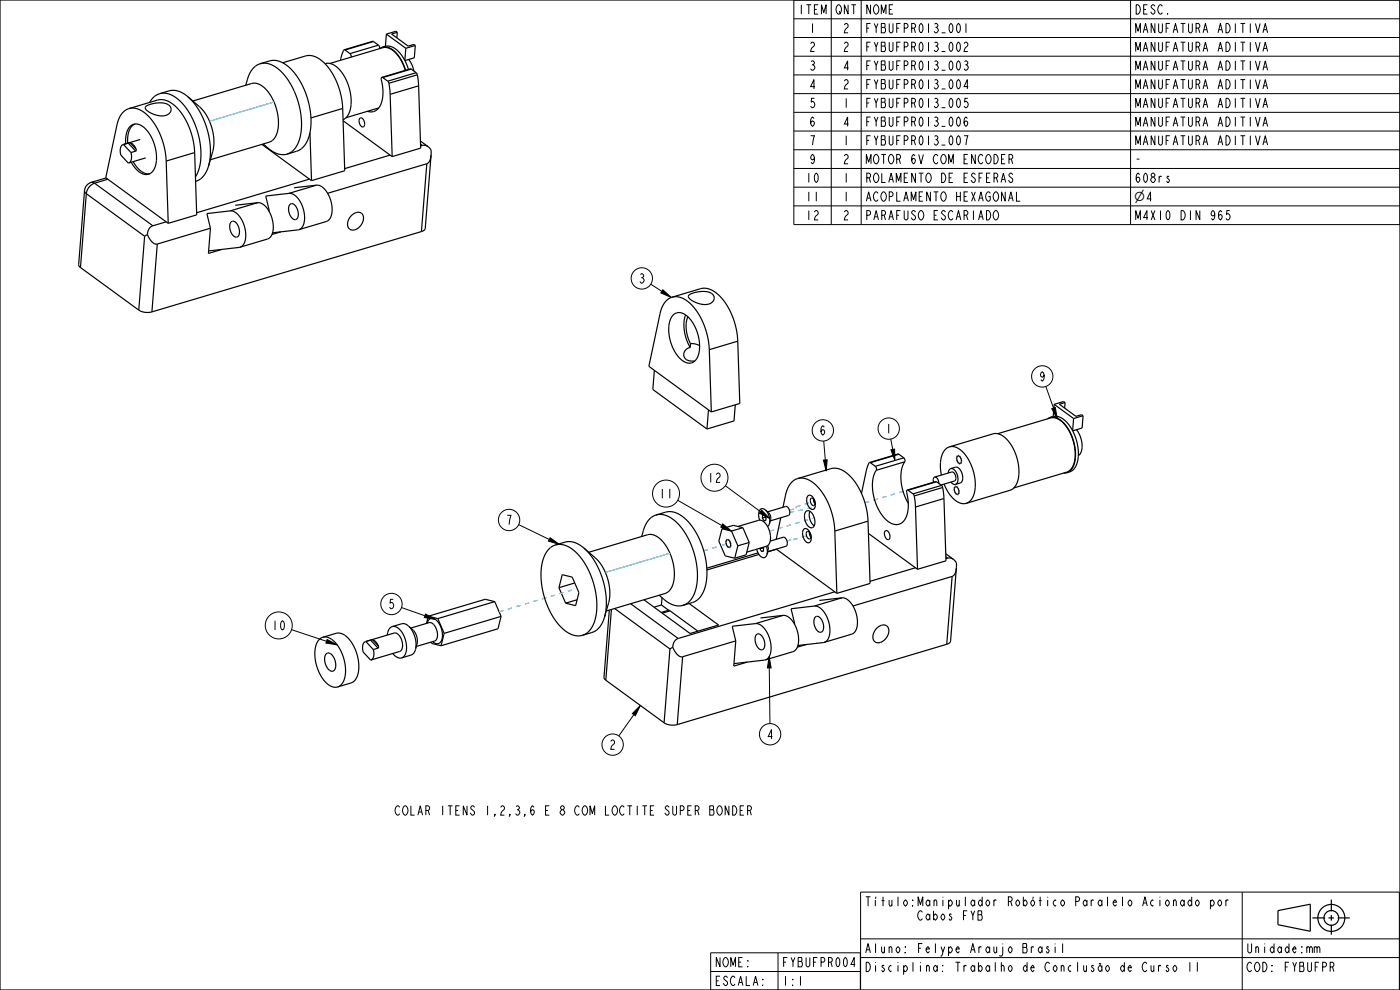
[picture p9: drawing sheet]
<svg xmlns="http://www.w3.org/2000/svg" width="594mm" height="420mm" viewBox="0 0 594 420" stroke-linecap="round" stroke-linejoin="round" font-family="sans-serif">
<g fill="none" stroke="#000" stroke-width=".42">
<path d="M336.8 0h257.2v95.3h-257.2zM336.8 8h257.2M336.8 15.9h257.2M352.7 0v95.3M365.4 0v95.3M479.7 0v95.3M336.8 23.8h257.2M336.8 31.8h257.2M336.8 39.7h257.2M336.8 47.7h257.2M336.8 55.6h257.2M336.8 63.5h257.2"/>
<path d="M336.8 71.5h257.2M336.8 79.4h257.2M336.8 87.3h257.2M488.5 84.4h-1.7l1.3-3v4M276.1 120.6l4.7 3M281.2 122.9l3.6 3.3-4.4-1.9zM443.7 164l3.3 9.1M446.3 173.4l1.4-.5 .9 4.7zM349.4 195.2l1.6-.1-.4 4.8zM349.5 187.1l.7 8M377.9 186.3l.9 4.4M378 190.8l1.6-.3 .1 4.9z"/>
<path d="M287.6 212.2l18.6 10.7M307.8 206.1l14.9 11M323.2 216.5l3.3 3.4-4.3-2.2zM220.1 222.6l13 6.3M233.4 228.2l4 2.8-4.7-1.4zM306.6 222.3l3.8 3-4.6-1.7zM170.4 257.7l9.9 3.5M123.7 267.1l14.8 5M138.8 271.3l4.3 2.3-4.8-.8zM180.5 260.5l4.3 2.3-4.8-.8zM326.3 278.6l.9 4.7-1.6 .1zM271.7 299.3l-2.1 4.3-1.3-.9z"/>
<path d="M326.4 283.4l.3 23.6M268.9 303.2l-6.4 9M317.2 343.8h1l.6-.6v-.7l-.6-.6h-1v3.9M318.2 343.8l.6 2M527.1 378.5v41.5M365.1 398.3h228.6M520.1 381.8v2.6M521.1 382.1l-.6-.3-.4 .6M301.5 412.2h63.5M330.1 404.2v15.8M365.1 406.2h228.6M508 408.2v4"/>
<path d="M301.5 420v-15.8h63.5v15.8M365.1 420v-41.5h228.6v41.5"/>
<circle cx="272.3" cy="118.1" r="4.5"/>
<circle cx="442.2" cy="159.7" r="4.5"/>
<circle cx="349.1" cy="182.6" r="4.5"/>
<circle cx="377.1" cy="181.8" r="4.5"/>
<circle cx="282.6" cy="209.4" r="5.7"/>
<circle cx="303.1" cy="202.7" r="5.7"/>
<circle cx="216" cy="220.6" r="4.5"/>
<circle cx="166.1" cy="256.2" r="4.5"/>
<circle cx="118.3" cy="265.3" r="5.7"/>
<circle cx="259.9" cy="315.9" r="4.5"/>
<circle cx="326.7" cy="311.5" r="4.5"/>
</g>
<path d="M281.2 122.9l3.6 3.3-4.4-1.9zM446.3 173.4l1.4-.5 .9 4.7zM349.4 195.2l1.6-.1-.4 4.8zM378 190.8l1.6-.3 .1 4.9zM323.2 216.5l3.3 3.4-4.3-2.2zM233.4 228.2l4 2.8-4.7-1.4zM306.6 222.3l3.8 3-4.6-1.7zM138.8 271.3l4.3 2.3-4.8-.8zM180.5 260.5l4.3 2.3-4.8-.8zM326.3 278.6l.9 4.7-1.6 .1zM271.7 299.3l-2.1 4.3-1.3-.9z" fill="#000"/>
<g fill="none" stroke="#000" stroke-width=".51">
<path d="M0 0h594v420h-594zM158.5 17.6l-12.5 3.5M158.5 17.6l-12.1 3.6M158.5 17.6l2.1 1.6M160.6 19.2l.5 1.4M160.6 19.2l-12.1 3.6M163.5 19.6a6.8 6.8 0 0 1 6.8 3.7l1.5 2.4M163.5 19.6v.1M163.9 14.5l-.4 5.1M163.9 14.5l8.3 6M168.6 13.7l-.6-.4-4.1 1.2M168.6 13.7l-2.4 .7 7 5.2 2.4-.8 .6 .5"/>
<path d="M168.6 13.7l-.2 2.4M176.2 19.3l-4 1.2M176.2 19.3l-.4 5.2-4 1.2M71.7 38.6a8.6 8.6 0 0 1 8.1 2.5M104.3 36.2l.7-2.6a7.6 7.6 0 0 1 7.6-6.8 15.5 15.5 0 0 1 10.7 8.9 31.5 31.5 0 0 1 3.3 24.7 7.1 7.1 0 0 1-11.8 3.3l-3.1-2.6M146 21.1l-1.4 3.7M146 21.1l.4 .1M146.4 21.2l2.1 1.6M148.5 22.8l.5 1.4M162 32.8l-.3 .8a14.1 14.1 0 0 1-1.5 12.7 4 4 0 0 1-4.3 .9M162 32.8l.4 .1M162.4 32.9l2.1 1.5"/>
<path d="M164.5 34.4l.5 .9M165 35.3l.5 4.7M171.8 25.7l1.5 3.8M172.2 20.5l-.4 5.2M174.5 29.3l-12.5 3.5M174.5 29.3l-12.1 3.6M174.5 29.3l2.1 1.5M176.6 30.8l.5 .9M176.6 30.8l-12.1 3.6M177.1 31.7l.5 4.7M177.1 31.7l-12.1 3.6M79.8 41.1a32.3 32.3 0 0 1 8.7 29.3"/>
<path d="M79.8 41.1l4.8 4.1a21 21 0 0 1 5.7 19.1l-1.8 6.1M81.8 42.9l24.9-7.5a7 7 0 0 1 7.2 3.8 19.9 19.9 0 0 1 3 18.7 4.7 4.7 0 0 1-2.7 2.4l-24.9 7.5M145.6 51.2l20.8 15.2M178.4 59.8l3.2 2.4M38.7 77.4l-1.2 .6-1 1-.6 1.9M38.7 77.4l1.4 .3M40.1 77.7a5.4 5.4 0 0 0-3.5 4.5M40.1 77.7l24.8 18.1M44.9 75.4l26.5 19.4M45 75.5l-6.3 1.9M45.8 76l-5.7 1.7M52.4 61.3a3 3 0 0 0-1.2 4.2l3.2 3.7a3 3 0 0 0 1.2-4.2v-.3"/>
<path d="M52.4 61.3l3.2 3.4M53.3 61v-1.7a6 6 0 0 1 4-6.7 8 8 0 0 1 6.9 5.5 14.6 14.6 0 0 1 .5 14.7 4.1 4.1 0 0 1-6.4-.5l-2.6-3.5M54.4 60.7l3.2 3.4M54.4 60.7l-2 .6M55.3 60.6l1.3 .8 1.1 1.8M55.3 60.6l-.9 .1M55.3 60.6l2.4 2.6M57.6 64.1l-2 .6M57.7 63.2l-.1 .9M88.5 70.4a8.5 8.5 0 0 1-5.4 6.5M124.8 79.6l-.1 .1M124.8 79.6h.1"/>
<path d="M124.8 79.6l9.5-1-11.7 3.4M131.3 76l-47.9 14.3M165.5 65.8l-19.3 5.7M178.4 61.1l.8 .6M179.2 61.7h1.3l1.1 .5M179.2 61.7l-.8 .2M181.1 69.5l-42.1 12.5M181.1 69.5l-2.3 28.7M181.6 62.2a2.88 2.88 0 0 1 1.3 3.6M182.9 65.8l-2.5 31-.4 .9-1.2 .5M182.9 65.8a3.7 3.7 0 0 1-1.8 3.7M35.9 80.9l-2.5 31.3 .7 1.3"/>
<path d="M35.9 80.9l.7 1.3M36.6 82.2l-2.5 31.3M36.6 82.2l24.8 18M62.5 99.5a5.4 5.4 0 0 0 3.9 4.1l.3-.1M62.5 99.5l-1.1 .7M64.9 95.8a3.8 3.8 0 0 0-2.4 3.7M70.5 94.1l-5.6 1.7M87.8 90.7l1.5 6.1M89.3 96.8l-.9 10.7 5.8-1.7M89.3 96.8l-22.6 6.7M97.7 89.5a6.5 6.5 0 0 1 5.5 5.1 9 9 0 0 1-.6 9.9l-1.2 .5-12.9 1.5M97.7 89.5l-9.9 1.1"/>
<path d="M98.1 94.1a1.97 1.97 0 0 1 2.8 1.5 3.6 3.6 0 0 1-.4 5 4.2 4.2 0 0 1-2.9-5.7zM99.9 87.1h.1M99.9 87.1h-.1M99.9 87.1l9.4-1.1-11.6 3.5M112.8 83.2l1.4 6.2M114.2 89.4v.3M114.2 89.4h-.1M119.1 98.4l-3.7 1.1M122.6 82a6.5 6.5 0 0 1 5.6 5.2 9 9 0 0 1-.7 9.9l-1.1 .4-10.8 1.3M122.6 82l-9.9 1.2M123 86.7a1.97 1.97 0 0 1 2.9 1.5 3.6 3.6 0 0 1-.4 4.9 4.2 4.2 0 0 1-2.9-5.6zM149.2 91.4a2.78 2.78 0 0 1 4.9 .2 4.8 4.8 0 0 1-5.5 5.8 3.9 3.9 0 0 1 .6-6z"/>
<path d="M178.8 98.2l-114.3 34.1M34.1 113.5l24.8 18.1M61.4 100.2l-2.5 31.4M66.7 103.5l-2.2 28.8M58.9 131.6a7.1 7.1 0 0 0 5.6 .7M285.6 133.7a4.4 4.4 0 0 1 6.6 1 17 17 0 0 1 3.5 17.3 4.1 4.1 0 0 1-7 .3 17.1 17.1 0 0 1-3.9-17.6zM275.3 155.4l26.5 19.4M277.6 157.1l-.6 8.1 23 16.8M300.6 173.9l-.6 8.1M312 171.7l-.6 6.9-11.4 3.4M446.9 176.7a6.8 6.8 0 0 1 6.7 3.7l1.5 2.3M446.9 176.7h-.1"/>
<path d="M447.3 171.5l8.2 6.1M447.3 171.5l-.4 5.2M451.9 170.8l-.6-.5-4 1.2M451.9 170.8l-2.4 .7 7 5.1 2.4-.7 .6 .5M451.9 170.8l-.2 2.3M455.5 177.6l-.4 5.1M459.5 176.4l-4 1.2M459.5 176.4l-.4 5.2-4 1.2M368.9 196.2l-1.4 3.6M368.9 196.2l.4 .1M369.3 196.3l2.1 1.5M371.4 197.8l.5 .9-.1 .8"/>
<path d="M371.8 199.5a17.6 17.6 0 0 0 1.1 16.9 9.5 9.5 0 0 0 7.9 6.1 6.2 6.2 0 0 0 4.5-6.5v-3.1l-.7-4.3 .3-.7M381.4 192.7l-12.5 3.5M381.4 192.7l-12.1 3.6M381.4 192.7l2.1 1.5M383.5 194.2l.4 .9v.8M383.5 194.2l-12.1 3.6M383.9 195.9a17.6 17.6 0 0 0 .8 16.4l.7 1.2M383.9 195.9l-12.1 3.6M455.1 182.7v.1M455.1 182.8a21.3 21.3 0 0 1 2.4 10.9M323.5 219.8l.1-1.3 .7-.1 .7 1.2-.1 1.2-.8 .1M323.5 219.8l.6 1.1"/>
<path d="M324.7 219.4l-1.2 .4M324.7 219.4l.3 .5M324.7 219.1v.3M384.9 207.9l.4 .1M385.3 208l2.1 1.5M387.4 209.5l.5 .9M387.9 210.4l.5 4.7M397.4 204.4l-12.5 3.5M397.4 204.4l-12.1 3.6M397.4 204.4l2.1 1.5M399.5 205.9l.5 .9M399.5 205.9l-12.1 3.6"/>
<path d="M400 206.8l.5 4.7M400 206.8l-12.1 3.6M239.7 230a8.6 8.6 0 0 1 8.1 2.5M247.8 232.5a32.3 32.3 0 0 1 8.7 29.3M247.8 232.5l4.8 4.2a21 21 0 0 1 5.6 19l-1.7 6.1M249.8 234.3l24.9-7.4a7 7 0 0 1 7.2 3.7 19.9 19.9 0 0 1 3 18.7 4.7 4.7 0 0 1-2.8 2.5l-24.9 7.4M272.2 227.6l.8-2.6a7.7 7.7 0 0 1 7.3-6.8 13.2 13.2 0 0 1 9.6 6.7 32.3 32.3 0 0 1 4.9 26.5 7.3 7.3 0 0 1-12.5 3.4l-2.6-2.3M306.3 224.3l-1.3 5.3 2.7 6.2 4 1M306.3 224.3l4.1 1M308.3 229.1a1.8 1.8 0 0 1 1.6 2.7 .91 .91 0 0 1-1.1 .3 .91 .91 0 0 1-.5-1l-.2-1.2zM310.4 225.3l2.7 6.3M313.1 231.6l-1.4 5.2"/>
<path d="M315.2 223.9l-4-1-4.9 1.4M315.2 223.9l-4.8 1.4M315.2 223.9l2.7 6.2M317.9 230.1l-1.3 5.3-4.9 1.4M317.9 230.1l-4.8 1.5M321.6 234.6l-21.7 6.4M322 235.2l-22.1 6.6M322.4 232.8l.7 1.2M322.4 232.6v.2M323.7 232.4v-.2l.3 .4-.1 1.3-.8 .1M323.7 232.4l-1.3 .4M323.7 232.4l.3 .5"/>
<path d="M323.9 233.7l-.8 .3M324.9 220.7l-.8 .2M329.5 233l-3.7 1.1M368.5 226.3l20.8 15.2M401.3 234.9l3.2 2.4M401.3 236.2l.8 .6M402.1 236.8h1.2l1.2 .5M402.1 236.8l-.8 .2M404.5 237.3a2.88 2.88 0 0 1 1.3 3.6M209.9 255.2l2.7 6.3M209.9 255.2l-4-1-24.2 7.2M209.9 255.2l-24.1 7.2"/>
<path d="M237.2 249.3l2.8 6.6M237.2 249.3l1.4-5.5 4.2 1 2.8 6.6-1.4 5.5-4.2-1M243.9 247.3l-6.7 2M244.9 254.4l-4.9 1.5M258.5 258.8l-2.2 28.5 .7 1.3M259.4 258.6l-2.4 30M260.8 258.2l23.5 17.1M267.6 256.1l20.1 14.8M273.2 254.5l19.6 14.3 12.1-3.6-12.5-9.2M280.6 256.7l3.1 2.2M280.6 256.7l-3.1 .9M280.9 253.6l-.3 3.1"/>
<path d="M283.7 258.9l-3.1 .9M283.7 258.9l12.4 8.9M283.7 258.9h.1M284.3 259.2l-3.3 .9M345.5 257.1a6.5 6.5 0 0 1 5.6 5.2 9 9 0 0 1-.7 9.9l-1.1 .4-10.8 1.2M345.5 257.1l-9.9 1.1 1.5 6.3M347.7 254.7h.1M347.7 254.7h-.1M347.7 254.7l9.5-1.1-11.7 3.5M354.2 251.1l-66.5 19.8M388.4 240.9l-19.3 5.7M404 244.5l-42.1 12.6"/>
<path d="M404 244.5l-2.3 28.8M405.8 240.9l-2.5 31-.4 .8-1.2 .6M405.8 240.9a3.7 3.7 0 0 1-1.8 3.6M155.2 272.2a3 3 0 0 0-1.2 4.2l3.3 3.6a3 3 0 0 0 1.2-4.2l-.1-.2M155.2 272.2l3.2 3.4M157.2 271.6l3.2 3.4M157.2 271.6l-2 .6M158.1 271.4l1.3 .9 1.1 1.8M158.1 271.4l-.9 .2M158.1 271.4l2.4 2.7M160.4 275l-2 .6M160.5 274.1l-.1 .9"/>
<path d="M166.4 265.8l4-1.2a5.6 5.6 0 0 1 5.3 4.7 7.5 7.5 0 0 1-.7 8.3l-4.6 1.5M166.4 265.8a4.2 4.2 0 0 0-2.1 3.6M166.4 265.8a4.9 4.9 0 0 1 4.9 3.8 8.3 8.3 0 0 1-.3 9.2l-.6 .3M166.7 277.2a3.8 3.8 0 0 0 3.7 1.9M167.2 268.6a3.6 3.6 0 0 1 3.4 3.5 3.5 3.5 0 0 1-1 4.3M173.7 266l1.5 1.2a6.6 6.6 0 0 1 1.7 6l-.5 1.9M181.3 264.4a2.23 2.23 0 0 1 1.7-2.1 2.23 2.23 0 0 1 2.5 1.2 7.8 7.8 0 0 1 1.2 9.1 2.17 2.17 0 0 1-3.1-.4M181.7 261.4l-.7 3.1M181.7 261.4l4.1 1M182.1 264.1a3.6 3.6 0 0 1 3.3 3.5 3.5 3.5 0 0 1-1 4.4M182.9 272.4l.2 .6 4 1M185.8 262.4l2.7 6.3"/>
<path d="M188.5 268.7l-1.4 5.3M212.6 261.5l-1.3 5.3-24.2 7.2M212.6 261.5l-24.1 7.2M256.5 261.8a8.5 8.5 0 0 1-5.4 6.5M284.3 275.3l-2.5 31.3M285.4 274.6a5.4 5.4 0 0 0 3.9 4.1l.3-.1M285.4 274.6l-1.1 .7M287.7 270.9a3.8 3.8 0 0 0-2.3 3.7M289.6 278.6l-2.3 28.8M312.2 271.9l-.9 10.7 5.8-1.7M312.2 271.9l-22.6 6.7M320.6 264.6a6.5 6.5 0 0 1 5.5 5.1 9 9 0 0 1-.6 9.9l-1.2 .5-12.9 1.4"/>
<path d="M320.6 264.6l-9.9 1.1 1.5 6.2M321 269.2a1.97 1.97 0 0 1 2.8 1.5 3.6 3.6 0 0 1-.4 5 4.2 4.2 0 0 1-2.9-5.7zM322.7 262.2l9.5-1.1-11.6 3.5M337.1 264.5v.3M337.1 264.5h-.2M342 273.4l-3.7 1.2M345.9 261.8a1.97 1.97 0 0 1 2.9 1.5 3.6 3.6 0 0 1-.4 4.9 4.2 4.2 0 0 1-2.9-5.6zM372.1 266.5a2.78 2.78 0 0 1 4.9 .1 4.8 4.8 0 0 1-5.5 5.9 3.9 3.9 0 0 1 .6-6zM401.7 273.3l-114.4 34.1M257 288.6l24.8 18M281.8 306.6a7.1 7.1 0 0 0 5.5 .8M542.2 386.3l13.7-2.7v11.5l-13.7-2.8z"/>
<path d="M556.8 389.4h5.5M563.7 389.4h2.3M564.9 381.7v5M564.9 388.2v2.4M564.9 392.3v4.3M567.5 389.4h5.2"/>
<circle cx="564.9" cy="389.4" r="5.7"/>
<circle cx="564.9" cy="389.4" r="3.1"/>
</g>
<path d="M334.9 216.5l2.8-.9M335.1 217.3l9.4-1.9M337.7 215.6l.1-.6M337.8 215l7.7-2.3M367 213.3l17.8-5.3M298.6 233.7l11.3-3.4M326.5 225.4l19-5.7M333.9 229.5l3.3-.9M336.5 229l7.3-2.2M337.2 228.6l-.7 .4M211.8 259.5l33.1-9.8" fill="none" stroke="#00c8ff" stroke-width=".51" stroke-dasharray="1.9 1.9" stroke-linecap="butt"/>
<g fill="none" stroke="#78787d" stroke-width=".42">
<path d="M307.9 230.3l.1 .6M307.9 230.3h.1M307.9 229.3l-.1 .6M308.1 231.2l.3 .5M308.2 231.5l.1 .1M308.4 231.7v.1M308.6 228.6l-.5 .3M308.6 232.1l.2 .1M308.8 232.2h.1M308.8 232.2l.3 .2M309 228.7l.3 .2M309.3 228.9l.1 .2"/>
<path d="M309.3 228.9v.1M309.7 229.4h.1M309.7 229.4l.2 .5M309.7 229.5l.1 .2M310 232.2l-.5 .3M310.1 230.4l.1 .5M310.2 230.9h.1M310.2 231.3l-.1 .5"/>
</g>
<!-- layer: 02___PRT_ALL_AXES -->
<g fill="none" stroke="#000" stroke-width=".51">
<path d="M163.5 19.7l-1.3 .3M67.7 39.8l-.7 .2a7.5 7.5 0 0 0-3.5 3.4M67.7 39.8a9.4 9.4 0 0 1 9.4 3.8 32.3 32.3 0 0 1 7.1 28.8l-1.3 2.6M71.7 38.6l-4 1.2M110.4 27l4-1.2a9.6 9.6 0 0 1 9.5 4 32.2 32.2 0 0 1 6.9 28.9 7.8 7.8 0 0 1-5 5.5l-4 1.2M119.9 26.6l9.7-2.8a8.5 8.5 0 0 1 8.3 3.3M137.9 27a6.9 6.9 0 0 1 7.2 3.8 19 19 0 0 1 2.7 17.8l-1 1.3-1.2 .9M137.9 27.1a29.9 29.9 0 0 1 7.5 18.9M140 26.9l22.3-6.6a6.4 6.4 0 0 1 6.7 3.5l1.8 3.1 1.2 3M144.6 24.8l-.1 .8M162.2 20l-1.1 .6M162.2 20a6.4 6.4 0 0 1 6.7 3.4l1.7 2.7 1.5 3.7"/>
<path d="M173.4 25.2l1.4 2.3 .8 2.6M54.7 46.1l12.1-3.6a8.8 8.8 0 0 1 8.8 3.7 30.4 30.4 0 0 1 7 18.5M54.7 46.1a8.5 8.5 0 0 0-5.1 7l-4.7 22.3M54.7 46.1a8.8 8.8 0 0 1 8.8 3.7 30.4 30.4 0 0 1 7 18.5M57.3 52.6a6.9 6.9 0 0 0-3.2 7.3l.1 .8M59.5 59.2l-7.3 2.1M61.9 45.2a10.4 10.4 0 0 1 9.9-.5 2.63 2.63 0 0 1 .4 3 2.63 2.63 0 0 1-2.7 1.4 8.4 8.4 0 0 1-7.9-3.3zM131.5 56.3l.7 20.3M145.4 46l-13.5 4M145.4 46l.9 26.4-14.1 4.2M152.7 50.1a1.46 1.46 0 0 1 1.9 1.7 1.28 1.28 0 0 1-.9 2 2.75 2.75 0 0 1-1-3.7zM160.7 45.8l-13.9 4.1"/>
<path d="M165.5 40l12.1-3.6 .9 26.4-12.1 3.6zM56.5 68.6a7.9 7.9 0 0 0 6.8 5.1h.3M61.8 67l-7.2 2.1M82.6 64.7l.9 26.5-12.1 3.6-.9-26.5M82.6 64.7l-12.1 3.6M83.1 76.9h-.1M111.1 61.3l21.1 15.3M134.3 78.6a6.5 6.5 0 0 1 5.6 5.1 9 9 0 0 1-.7 9.9l-12.4 3.8M109.3 86a6.5 6.5 0 0 1 5.6 5.2 9 9 0 0 1-.7 9.8l-12.4 3.9M285.1 126.1l12.1-3.6a8.8 8.8 0 0 1 8.8 3.8 30.4 30.4 0 0 1 7 18.4M285.1 126.1a8.5 8.5 0 0 0-5.1 7l-4.7 22.3M285.1 126.1a8.8 8.8 0 0 1 8.8 3.8 30.4 30.4 0 0 1 7 18.4"/>
<path d="M290.9 133.6a16.9 16.9 0 0 0 1.9 13.8M291.9 134.4a13.7 13.7 0 0 0 1.1 11.4M292.3 125.2a10.4 10.4 0 0 1 9.9-.5 2.63 2.63 0 0 1 .5 3 2.63 2.63 0 0 1-2.8 1.5 8.4 8.4 0 0 1-7.8-3.4zM292.8 147.4a2.94 2.94 0 0 0-2.7 3.4 2.94 2.94 0 0 0 3.6 2.4h1.1M293 145.8l1.6 .1 2.2 .7M293 145.8l-.2 1.6M313 144.7l-12.1 3.6M313 144.7l.9 26.5-12.1 3.6-.9-26.5M445.6 177.1l-1.2 .6M445.6 177.1a7.6 7.6 0 0 1 7.5 4.7 18.1 18.1 0 0 1 2 16.6l-1.2 1.5-1.3 .7M445.6 177.1h.1M446.8 176.7l-1.2 .4"/>
<path d="M367.5 199.8l-2 9.5M402.8 189.6a7 7 0 0 0-3.8 7.1l.4 4.8M402.8 189.6a7.4 7.4 0 0 1 7.5 4.3 18.4 18.4 0 0 1 2.2 17.6l-1.1 1.2-1.4 .8M402.8 189.6l18.6-5.5a7.4 7.4 0 0 1 7.4 4.3 18.4 18.4 0 0 1 2.2 17.6l-1.1 1.2-1.1 .7-18.8 5.6M403.4 198.8l2-.6a4.1 4.1 0 0 1 3 5.1l-.7 1.5-2.3 .7M403.4 198.8l-.7 .6-.4 1.3M403.4 198.8a4.1 4.1 0 0 1 3 5.1l-.4 1.1-.6 .5M406.2 193.6a1.24 1.24 0 0 1 1.6 1.5l.1 .8a.81 .81 0 0 1-.9 .8 .81 .81 0 0 1-.8-.9 1.95 1.95 0 0 1 0-2.2zM423.3 184l22.4-6.7a7.1 7.1 0 0 1 7.1 4.2 17.7 17.7 0 0 1 2.1 16.8l-1 1.3-1.1 .6-22.7 6.8M456.7 182.3a9.1 9.1 0 0 1 1.2 10.7l-.4 .3M457.5 193.7a6.6 6.6 0 0 1-3.7 6.5l-1.2 .4M278.4 218.5l4-1.2a9.6 9.6 0 0 1 9.5 3.9 32.2 32.2 0 0 1 6.9 29 7.8 7.8 0 0 1-5 5.4l-4 1.2"/>
<path d="M324.7 216.3l1.5 1.4 .7 1.1 .1 1.2-.5 2.2M325.7 217.2l7.6-2.3a2.37 2.37 0 0 1 1.2 3.8l-7.7 2.3M331.3 219.7l-2 9.1M338.4 203l14.1-4.2a8.8 8.8 0 0 1 8.8 3.8 30.4 30.4 0 0 1 7 18.5M338.4 203a8.5 8.5 0 0 0-5.1 7l-1.1 5.2M338.4 203a8.8 8.8 0 0 1 8.8 3.8 30.4 30.4 0 0 1 7 18.5M341.9 217.1a1.79 1.79 0 0 1 2.9 1 4.1 4.1 0 0 1-.2 5.8 4.3 4.3 0 0 1-3.3-5.2zM342.8 210.4a1.71 1.71 0 0 1 2.6 1.3 3 3 0 0 1-.6 4.4 4.1 4.1 0 0 1-2-5.7zM343.6 216.9l-.1 .3a5.9 5.9 0 0 0 2 5.9M344.1 211.4a1.87 1.87 0 0 1 1.4 2.9 1.03 1.03 0 0 1-1.1 0 1.03 1.03 0 0 1-.4-1.1l-.2-1zM345.2 211.7l.6 2M388.4 215.1l12.1-3.6 .9 26.4-12.1 3.6z"/>
<path d="M396.6 202.4l-.6 .8 .1 1.4M396.6 202.4a2.13 2.13 0 0 1 1.7 2.7M396.6 202.4l7.2-2.2a2.37 2.37 0 0 1 1.2 3.9l-5.7 1.7M400.6 205.4a12 12 0 0 0 7.9 8.3l1.5-.2M402.3 200.7h.1M403.5 204.5l.9 .9 1 .1M405.2 206.6a1.87 1.87 0 0 1 1.5 2.8 .9 .9 0 0 1-1.1 .2 .9 .9 0 0 1-.5-.9l-.2-1.3zM452.6 200.6l-1.3 .1M452.6 200.6h.1M235.7 231.2a8.7 8.7 0 0 0-5.6 7.5 32.2 32.2 0 0 0 9.7 28.9 8.2 8.2 0 0 0 7.3 1.9M235.7 231.2a9.6 9.6 0 0 1 9.5 3.9 32.2 32.2 0 0 1 6.9 29 7.8 7.8 0 0 1-5 5.4M239.7 230l-4 1.2"/>
<path d="M313.1 223.4l8.8-2.7a4.4 4.4 0 0 1 4.3 3.8 6.4 6.4 0 0 1-.4 6.9l-.6 .4M321 233a3.5 3.5 0 0 0 3.4 3.5l1-1.3M322.3 220.7l-.4-1.4a2.39 2.39 0 0 1 1.8-3.5 5.9 5.9 0 0 1 2.8 6.4M325.2 231.8l-8.4 2.4M325.2 231.8l.4 1.8-.2 1.6M325.7 231.5l.3 1.6-.6 2.1M326.5 222.2l-.8 1.2M326.8 229.6l5.5-1.7a2.37 2.37 0 0 1 1.1 3.9l-7.6 2.2M329.4 233l25.7 18.7M341 224.6a1.71 1.71 0 0 1 2.6 1.2 3 3 0 0 1-.5 4.5 4.1 4.1 0 0 1-2.1-5.7zM342.4 225.6a1.87 1.87 0 0 1 1.4 2.8 1.03 1.03 0 0 1-1.2 0 1.03 1.03 0 0 1-.4-1l-.1-1.1zM343.4 225.9l.6 1.9"/>
<path d="M344 227.8h.1M354.2 225.3l.9 26.4M368.3 221.1l-14.1 4.2M368.3 221.1l.9 26.4-14.1 4.2M375.6 225.2a1.46 1.46 0 0 1 1.9 1.6 1.28 1.28 0 0 1-.9 2.1 2.75 2.75 0 0 1-1-3.7zM357.2 253.6a6.5 6.5 0 0 1 5.5 5.2 9 9 0 0 1-.6 9.9l-12.4 3.8M137 270.4a6.3 6.3 0 0 0-3.4 6.5 16.1 16.1 0 0 0 6.9 14.3l1.6 .4 1.1-.2M137 270.4a6.5 6.5 0 0 1 6.6 3.9 15.9 15.9 0 0 1 1.7 15.5l-.9 1.1-1.2 .5M137 270.4l5.6-1.7a6.5 6.5 0 0 1 6.6 3.9 15.9 15.9 0 0 1 1.7 15.5l-1.8 1.6-5.9 1.7M138.4 277.5a1.96 1.96 0 0 1 3 1.1 4.4 4.4 0 0 1-.2 6.1 2.98 2.98 0 0 1-3-2.7 4.8 4.8 0 0 1 .2-4.5zM167.2 268.6l-12 3.5M169.6 276.4l-12.2 3.6"/>
<path d="M182.1 264.1l-7.8 2.4M184.4 272l-7.8 2.3M251.1 268.3l-4 1.2M332.2 261.1a6.5 6.5 0 0 1 5.6 5.1 9 9 0 0 1-.7 9.9l-12.4 3.9"/>
</g>
<g fill="none" stroke="#78787d" stroke-width=".42">
<path d="M405.7 194.2l.1 .5M405.7 194.2h.1M405.8 194.7v.1M405.8 195.1l.2 .6M406.1 193.3l-.3 .5M406.2 196.1l.3 .4M406.4 193.1l.6 .2M406.8 196.8l.6 .2M407 193.3h.1M407.3 193.5l.3 .5M407.6 194h.1M407.8 196.8h-.1"/>
<path d="M407.8 194.3l.2 .6M408 196.3l-.2 .5M408 196.3h.1M408.1 195.3v.1M408.1 195.4v.1M408.1 195.9h.1M408.1 195.5v.4M404.7 207.6l.1 .6M404.7 207.2h.1M404.7 206.9v.3M404.8 206.9h-.1M404.8 206.6v.3"/>
<path d="M404.9 208.6l.3 .5M405.1 206.2v.1M405.2 206.2h.1M405.3 206.2h-.2M405.3 206.2h.1M405.4 209.4l.4 .5M405.6 206.2h-.3M405.6 206.2h.1M406 206.3l.4 .4M406.4 210h-.2M406.4 210h.1M406.6 209.9l-.2 .1"/>
<path d="M406.6 207l.3 .6M406.6 209.9h.1M406.7 209.8l-.1 .1M406.7 209.8h.1M407 208l.1 .5M407.1 208.9h.1M407.1 208.9l-.2 .6M319.6 233.4h.1M320.4 233.2l-.5 .1M320.9 233l-.1 .1M320.9 233h.1M321.3 232.9l-.4 .1"/>
<path d="M321.3 232.9h.1"/>
</g>
<!-- layer: 03___PRT_ALL_CURVES -->
<path d="M116.3 43.3l-27.4 8.1M284.2 234.7l-27.3 8.2" fill="none" stroke="#00c8ff" stroke-width=".51"/>
<text font-size="5.5" x="481.3" y="85.4">⌀</text>
<g font-size="5.2">
<text x="338.6" y="6">ITEM</text>
<text x="354.4" y="6">QNT</text>
<text x="367" y="6">NOME</text>
<text x="481.3" y="6">DESC.</text>
<text x="343.2" y="13.9">1</text>
<text x="357.5" y="13.9">2</text>
<text x="367" y="13.9">FYBUFPR013_001</text>
<text x="481.3" y="13.9">MANUFATURA ADITIVA</text>
<text x="343.2" y="21.9">2</text>
<text x="357.5" y="21.9">2</text>
<text x="367" y="21.9">FYBUFPR013_002</text>
<text x="481.3" y="21.9">MANUFATURA ADITIVA</text>
<text x="343.2" y="29.8">3</text>
<text x="357.5" y="29.8">4</text>
<text x="367" y="29.8">FYBUFPR013_003</text>
<text x="481.3" y="29.8">MANUFATURA ADITIVA</text>
<text x="343.2" y="37.7">4</text>
<text x="357.5" y="37.7">2</text>
<text x="367" y="37.7">FYBUFPR013_004</text>
<text x="481.3" y="37.7">MANUFATURA ADITIVA</text>
<text x="343.2" y="45.7">5</text>
<text x="357.5" y="45.7">1</text>
<text x="367" y="45.7">FYBUFPR013_005</text>
<text x="481.3" y="45.7">MANUFATURA ADITIVA</text>
<text x="343.2" y="53.6">6</text>
<text x="357.5" y="53.6">4</text>
<text x="367" y="53.6">FYBUFPR013_006</text>
<text x="481.3" y="53.6">MANUFATURA ADITIVA</text>
<text x="343.2" y="61.5">7</text>
<text x="357.5" y="61.5">1</text>
<text x="367" y="61.5">FYBUFPR013_007</text>
<text x="481.3" y="61.5">MANUFATURA ADITIVA</text>
<text x="343.2" y="69.5">9</text>
<text x="357.5" y="69.5">2</text>
<text x="367" y="69.5">MOTOR 6V COM ENCODER</text>
<text x="481.3" y="69.5">-</text>
<text x="341.7" y="77.4">10</text>
<text x="357.5" y="77.4">1</text>
<text x="367" y="77.4">ROLAMENTO DE ESFERAS</text>
<text x="481.3" y="77.4">608rs</text>
<text x="341.7" y="85.4">11</text>
<text x="357.5" y="85.4">1</text>
<text x="367" y="85.4">ACOPLAMENTO HEXAGONAL</text>
<text x="341.7" y="93.3">12</text>
<text x="357.5" y="93.3">2</text>
<text x="367" y="93.3">PARAFUSO ESCARIADO</text>
<text x="481.3" y="93.3">M4X10 DIN 965</text>
<text x="270.7" y="120.1">3</text>
<text x="440.6" y="161.7">9</text>
<text x="347.5" y="184.6">6</text>
<text x="375.5" y="183.8">1</text>
<text x="300" y="204.7">12</text>
<text x="279.4" y="211.4">11</text>
<text x="214.4" y="222.6">7</text>
<text x="164.5" y="258.2">5</text>
<text x="115.1" y="267.3">10</text>
<text x="258.3" y="317.9">2</text>
<text x="325.2" y="313.5">4</text>
<text x="167.2" y="345.8">COLAR ITENS 1,2,3,6 E 8 COM LOCTITE SUPER BONDER</text>
<text x="366.7" y="384.4">Título:Manipulador Robótico Paralelo Acionado por</text>
<text x="388.4" y="390.4">Cabos FYB</text>
<text x="366.7" y="404.3">Aluno: Felype Araujo Brasil</text>
<text x="528.6" y="404.3">Unidade:mm</text>
<text x="303.1" y="410.2">NOME:</text>
<text x="331.7" y="410.2">FYBUFPR004</text>
<text x="366.7" y="412.2">Disciplina: Trabalho de Conclusão de Curso II</text>
<text x="528.6" y="412.2">COD: FYBUFPR</text>
<text x="303.1" y="418.1">ESCALA:</text>
<text x="331.7" y="418.1">1:1</text>
</g>
</svg>
